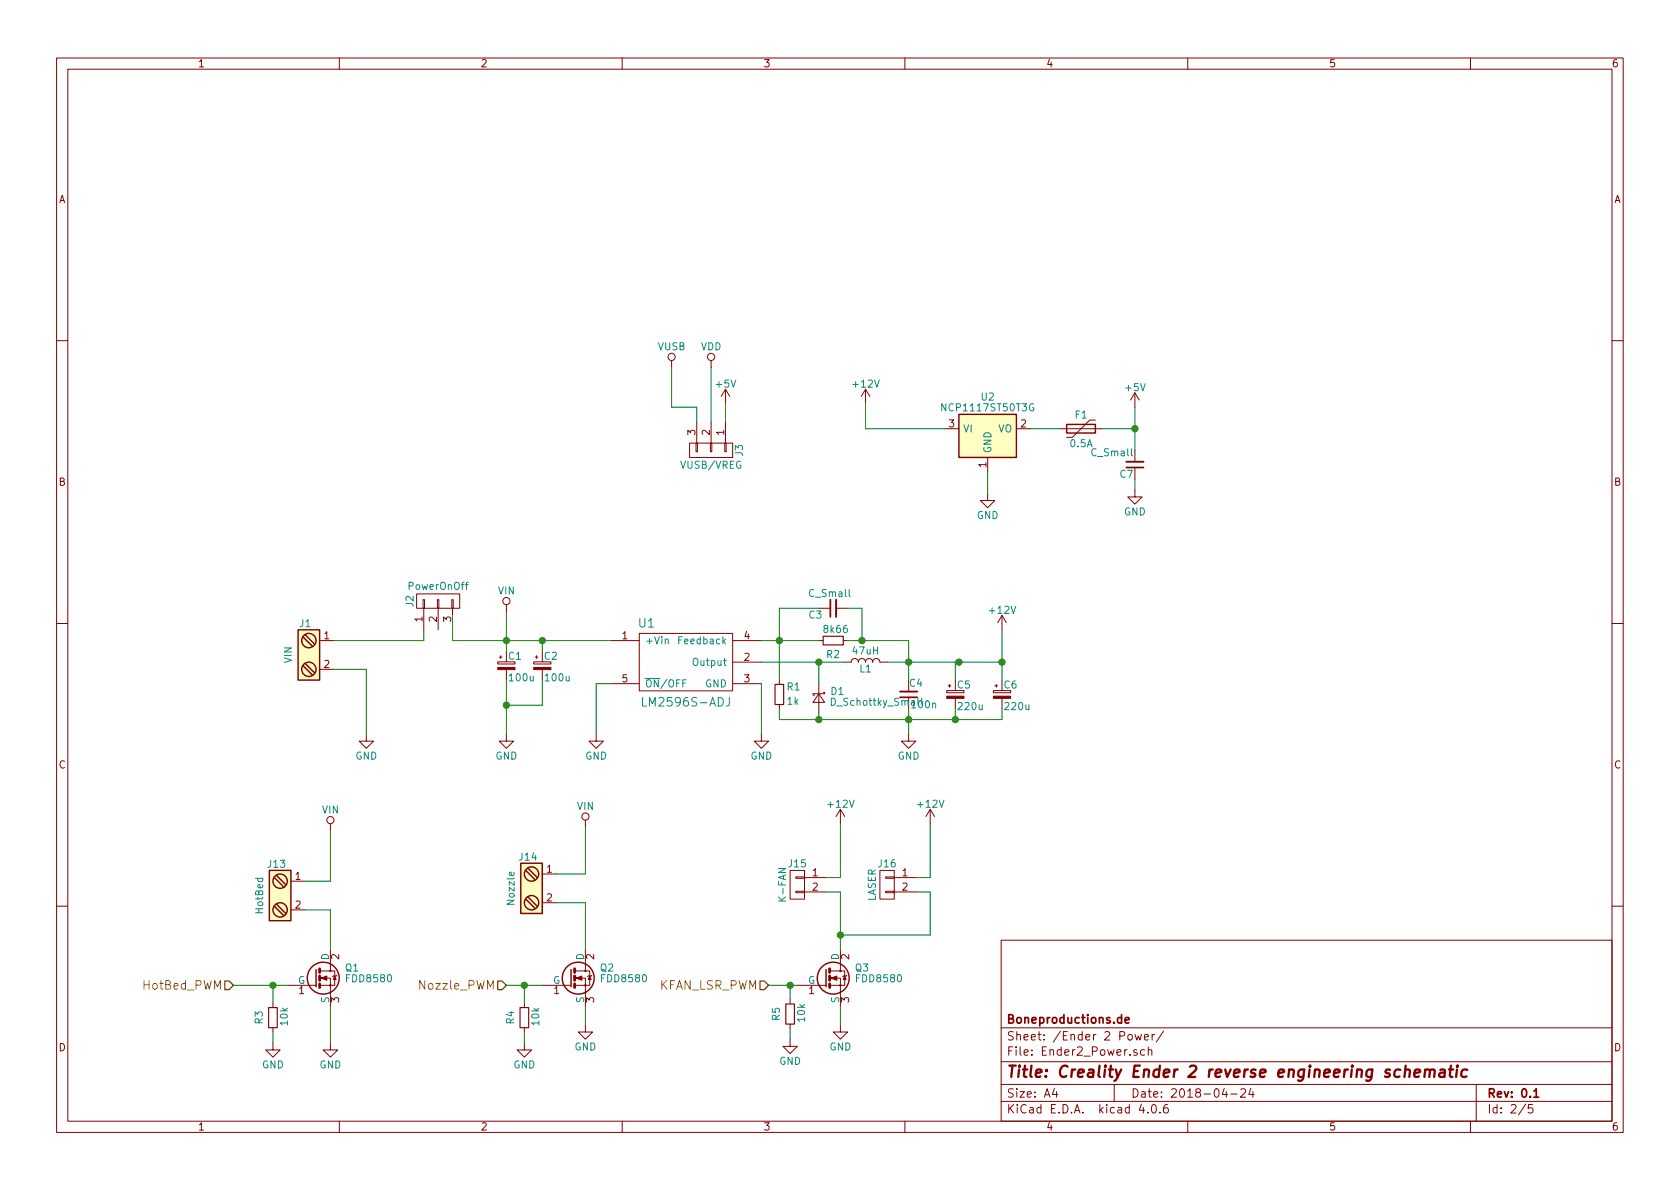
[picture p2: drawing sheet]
<svg xmlns="http://www.w3.org/2000/svg" width="297mm" height="210mm" viewBox="0 0 297 210" stroke-linecap="round" stroke-linejoin="round" font-family="sans-serif">
<g fill="none" stroke="#840000" stroke-width=".18">
<path d="M10 10.3h277v189.9h-277zM12 12.2h273v186.1h-273zM60 10.3v1.9M110 10.3v1.9M160 10.3v1.9M210 10.3v1.9M260 10.3v1.9M10 60.2h2M118.7 63.7v1.3M121.9 78.4h7.6v2.5h-7.6zM123.1 78.4h.2v1.5h-.2zM123.2 74.5v3.9"/>
<path d="M125.6 78.4h.3v1.5h-.3zM125.7 63.7v1.3M125.7 74.5v3.9M128.1 78.4h.3v1.5h-.3zM128.3 68.8v2.6M128.3 74.5v3.9M128.3 68.8l-.8 1.3M128.3 68.8l.7 1.3M153 68.8l-.7 1.3M153 68.8v2.6M153 68.8l.8 1.3M167 75.8h2.5"/>
<path d="M179.7 75.8h2.5M187.3 75.8h7.6M193.7 74.3h-1l-3.1 3h-1M200.7 69.5l-.8 1.2M200.7 69.5v2.5M200.7 79.6v2.1M200.7 69.5l.7 1.2M285 60.2h2M174.6 87.2v1.3h1.3l-1.3 1.3-1.2-1.3h1.2M174.6 80.9v2.5M200.7 86.6v1.3h1.2l-1.2 1.2-1.3-1.2h1.3M10 110.3h2"/>
<path d="M56.5 113.3h2.6M56.5 118.4h2.6M73.7 105h7.6v2.6h-7.6zM74.8 106h.3v1.6h-.3zM74.9 107.6v3.8M77.3 106h.3v1.6h-.3zM77.5 107.6v3.8M79.9 106h.2v1.6h-.2zM80 107.6v3.8M88 117h3.1v.4h-3.1zM88.3 116.2h.5M88.5 115.9v.6"/>
<path d="M89.5 106.9v1.3M89.5 118.4v1.9M94.4 117h3v.4h-3zM94.6 116.2h.5M94.9 115.9v.6M95.9 118.4v1.9M107.9 113.3h5.1M113 112h16.5v10.2h-16.5zM129.5 113.3h5.1M129.5 117.1h5.1M144.8 113.3h.7M144.8 107.6h2"/>
<path d="M147.8 107.6h2.1M149.1 113.3h.8M149.2 117.1h1.3a.63 .63 0 0 1 .6-.6 .63 .63 0 0 1 .7 .6 .63 .63 0 0 1 .6-.6 .63 .63 0 0 1 .6 .6 .63 .63 0 0 1 .7-.6 .63 .63 0 0 1 .6 .6 .63 .63 0 0 1 .6-.6 .63 .63 0 0 1 .7 .6h1.2M177.2 108.8v2.6M177.2 108.8l-.8 1.3M177.2 108.8l.7 1.3M285 110.3h2M64.8 129.8v1.3h1.2l-1.2 1.2-1.3-1.2h1.3M89.5 129.8v1.3h1.3l-1.3 1.2-1.2-1.2h1.2M105.4 129.8v1.3h1.3l-1.3 1.2-1.3-1.2h1.3M107.9 120.9h5.1M129.5 120.9h5.1"/>
<path d="M134.6 129.8v1.3h1.3l-1.3 1.2-1.3-1.2h1.3M137.8 120.3v.7M137.8 124.6v.7M144.8 122.7l1 1.5h-2zM144.8 120.9v5.1M145.5 122.4h.3v.3h-2v.2h.2M160.7 129.8v1.3h1.2l-1.2 1.2-1.3-1.2h1.3M160.7 120.3v2M167.4 122.1h3v.4h-3zM167.6 121.3h.5M167.9 121v.5M168.9 123.5v1.8"/>
<path d="M175.6 122.1h3.1v.4h-3.1zM175.9 121.3h.5M176.1 121v.5M177.2 123.5v1.8M51.4 155.8h2.6M58.4 145.7v1.2M95.9 154.6h2.5M95.9 159.6h2.5M103.5 145v1.3M139.7 153.9h2.5v5.1h-2.5zM140.7 157.6h1.5v.3h-1.5zM140.7 155.1h1.5v.2h-1.5z"/>
<path d="M142.2 155.2h3.8M142.2 157.7h3.8M148.6 143.1v2.6M148.6 143.1l-.8 1.3M148.6 143.1l.8 1.3M155.6 153.9h2.5v5.1h-2.5zM156.6 157.6h1.5v.3h-1.5zM156.6 155.1h1.5v.2h-1.5zM158.1 155.2h3.8M158.1 157.7h3.8M164.5 143.1l-.8 1.3M164.5 143.1v2.6"/>
<path d="M164.5 143.1l.7 1.3M10 160.2h2M48.3 177.4v.8M50.8 174.2h5.1M51.4 160.9h2.6M56.6 174.2h1.8v3.8M58.4 167.9v3.8h-1.8M58.4 171.7h.8v2.5h-.8v-1.2h-1.8M59.6 172.5l-.8 .2M92.7 177.4v.8M95.9 174.2h5.1M101.7 174.2h1.8v3.8"/>
<path d="M103.5 167.9v3.8h-1.8M103.5 171.7h.8v2.5h-.8v-1.2h-1.8M104.6 172.5l-.7 .2M139.7 176.8v.7M141 174.2h5M146.8 174.2h1.8v3.8M148.6 167.9v3.8h-1.8M148.6 171.7h.8v2.5h-.8v-1.2h-1.8M149.7 172.5l-.7 .2M177 166.3h108v32h-108zM285 160.2h2M48.3 184.4v1.3h1.2l-1.2 1.2-1.3-1.2h1.3"/>
<path d="M48.3 181.7v.8M58.4 184.4v1.3h1.3l-1.3 1.2-1.3-1.2h1.3M60 198.3v1.9M92.7 184.4v1.3h1.3l-1.3 1.2-1.3-1.2h1.3M92.7 181.7v.8M103.5 181.2v1.3h1.3l-1.3 1.3-1.3-1.3h1.3M110 198.3v1.9M139.7 183.8v1.2h1.3l-1.3 1.3-1.3-1.3h1.3M139.7 181.1v.8M148.6 181.2v1.3h1.3l-1.3 1.3-1.3-1.3h1.3M160 198.3v1.9M177 194.8h108"/>
<path d="M177 191.8h108M177 187.8h108M177 181.8h108M186.4 192.5l-.3 1h.9M186.8 193v1M197 191.8v3M200.7 182.9l.3 1 .3-.7 .2 .7 .3-1M201 185.7a.37 .37 0 0 0-.6 .1l.1 .2 .5 .2 .1 .1-.2 .3-.5-.1M201.8 195.2l-.4 1.1h1M202.3 183.4l.7-.1v-.3l-.4-.1-.3 .2 .1 .7h.6M202.4 185.7l-.5-.1-.2 .3v.6l.2 .1 .5-.1M202.9 196.7v.1"/>
<path d="M203 185.7l.2-.1 .4 .1 .1 .9M203 185.1v1.5M203.7 182.9v1M203.8 195.4l.1-.1a.81 .81 0 0 1 .6 .6 .81 .81 0 0 1-.3 .8l-.1 .1a.8 .8 0 0 1-.6-.6 .8 .8 0 0 1 .3-.8zM204.1 182.9l-.4 .3M205.1 196.7v.1M205.7 182.3l-1.3 2M206.4 195.3a.59 .59 0 0 0-.7 .7l.1 .7 .2 .1 .5-.1 .1-.5-.2-.2-.4-.1-.3 .3M210 198.3v1.9M216.5 192.5l-.4 1h.9M217.6 193.5h1.1M219.4 192.7l.2-.2h.4l.2 .5-.9 1h.9"/>
<path d="M221.2 192.5l-.4 1h.9M221.5 193v1M260 198.3v1.9M261 191.8v6.5M269.7 195.2l-1.2 2M271 195.3h-.7l-.1 .7 .2-.1 .5 .1 .1 .2v.5l-.2 .1-.6-.1"/>
<circle cx="118.7" cy="63.1" r=".63"/>
<circle cx="125.7" cy="63.1" r=".63"/>
<circle cx="89.5" cy="106.3" r=".63"/>
<circle cx="58.4" cy="145" r=".63"/>
<circle cx="103.5" cy="144.4" r=".63"/>
<circle cx="58.4" cy="174.2" r=".13"/>
<circle cx="58.4" cy="171.7" r=".13"/>
<circle cx="103.5" cy="174.2" r=".13"/>
<circle cx="103.5" cy="171.7" r=".13"/>
<circle cx="148.6" cy="174.2" r=".13"/>
<circle cx="148.6" cy="171.7" r=".13"/>
</g>
<path d="M199.1 82.7h3.1M146.8 106v3.1M159.1 123.3h3.1M198.9 180.4l.7-.1v-.3l-.4-.1-.3 .2 .1 .7h.6M271.2 193l.4-.5v1.5M271.2 194h.9" fill="none" stroke="#840000" stroke-width=".3"/>
<path d="M250.1 189.8l1-.2-.1-.4-.6-.1-.3 .3v.9l.2 .1 .6-.1M252 189.3a.52 .52 0 0 1 .8 .1l-.1 1M252 189.1l-.2 1.3M252.8 189.4a.52 .52 0 0 1 .8-.2v1.2M254.7 189.2h.7v1.2M255.5 189.6l-.7 .1a.4 .4 0 0 0-.4 .3 .4 .4 0 0 0 .3 .4l.7-.1M256.2 189.1h.7M256.5 188.4l-.2 1.8 .1 .1 .4 .1M257.6 189.1l-.1 1.3M257.7 188.4v.2l.1-.1-.1-.1v.2M259.4 189.2a.7 .7 0 0 0-1 .3v.8l.3 .1 .6-.1" fill="none" stroke="#840000" stroke-width=".41"/>
<g fill="#ffffc2" stroke="#ffffc2" stroke-width=".18">
<path d="M169.5 73.3h10.2v7.6h-10.2z"/>
<path d="M52.7 111.4h3.8v8.9h-3.8z"/>
<path d="M47.6 153.9h3.8v8.9h-3.8z"/>
<path d="M92.1 152.6h3.8v8.9h-3.8z"/>
</g>
<g fill="none" stroke="#840000" stroke-width=".25">
<path d="M169.5 73.3h10.2v7.6h-10.2zM188.6 75.1h5.1v1.5h-5.1zM52.7 111.4h3.8v8.9h-3.8zM53.6 117.7l1.6 1.7M53.6 112.6l1.6 1.7M54 112.3l1.6 1.6M54 117.3l1.6 1.7M47.6 153.9h3.8v8.9h-3.8zM48.5 155.2l1.7 1.6M48.9 154.8l1.6 1.7M48.9 159.9l1.6 1.6M92.1 152.6h3.8v8.9h-3.8z"/>
<path d="M93 159l1.6 1.6M93 153.9l1.6 1.7M93.3 153.5l1.7 1.7M93.3 158.6l1.7 1.7M48.5 160.3l1.7 1.6M55.9 171.4v3.1M101 171.4v3.1M146 171.4v3.1"/>
<circle cx="54.6" cy="118.4" r="1.27"/>
<circle cx="54.6" cy="113.3" r="1.27"/>
<circle cx="49.5" cy="155.8" r="1.27"/>
<circle cx="94" cy="154.6" r="1.27"/>
<circle cx="94" cy="159.6" r="1.27"/>
<circle cx="49.5" cy="160.9" r="1.27"/>
<circle cx="57.1" cy="173" r="2.82"/>
<circle cx="102.2" cy="173" r="2.82"/>
<circle cx="147.3" cy="173" r="2.82"/>
</g>
<path d="M182.7 71.4a.59 .59 0 0 0-.7 .6 .59 .59 0 0 0 .7 .6l.1-.5h-.3M82.3 103.4h.5M82.8 103l-.3 .1v1.1M117.6 113.1l.2-.1 .3 .1 .1 .8M113.6 123.3v1.6h.7M121.3 120.2h-.6v1.3M129 123.3v1.1a.47 .47 0 0 1-.6 .5" fill="none" stroke="#008484" stroke-width=".18"/>
<path d="M145.5 112.5h3.6v1.5h-3.6zM137 121h1.6v3.6h-1.6zM47.5 178.2h1.5v3.5h-1.5zM91.9 178.2h1.6v3.5h-1.6zM138.9 177.5h1.6v3.6h-1.6z" fill="none" stroke="#840000" stroke-width=".2"/>
<path d="M199.1 81.7h3.1M147.8 106v3.1M159.1 122.3h3.1" fill="none" stroke="#840000" stroke-width=".33"/>
<g fill="#840000" stroke="#840000" stroke-width=".18">
<path d="M88 118h3.1v.4h-3.1z"/>
<path d="M94.4 118h3v.4h-3z"/>
<path d="M167.4 123.1h3v.4h-3z"/>
<path d="M175.6 123.1h3.1v.4h-3.1z"/>
<path d="M59.2 172.6l.2 .6h-.5z"/>
<path d="M56.8 173l1-.4v.7z"/>
<path d="M104.3 172.6l.2 .6h-.5z"/>
<path d="M101.9 173l1-.4v.7z"/>
<path d="M149.4 172.6l.2 .6h-.5z"/>
<path d="M146.9 173l1.1-.4v.7z"/>
</g>
<g fill="none" stroke="#008400" stroke-width=".18">
<path d="M118.7 65v7h4.5v2.5M125.7 65v9.5M128.3 71.4v3.1M153 71.4v4.4h14M182.2 75.8h5.1M194.9 75.8h5.8M200.7 72v7.6M174.6 83.4v3.8M200.7 84.7v1.9M59.1 118.4h5.7v11.4M74.9 111.4v1.9h-15.8M80 108.8v4.5h27.9"/>
<path d="M89.5 108.2v7M95.9 113.3v1.9M134.6 117.1h14.6M134.6 113.3h10.2M144.8 107.6h-7v12.7M144.8 117.1v3.8M149.9 113.3h10.8v7M149.9 107.6h2.5v5.7M156.8 117.1h20.4M168.9 117.1v3.2M177.2 111.4v8.9M89.5 120.3v9.5"/>
<path d="M95.9 120.3v4.4h-6.4M107.9 120.9h-2.5v8.9M134.6 120.9v8.9M137.8 125.3v1.9h39.4v-1.9M144.8 126v1.2M160.7 125.3v4.5M168.9 125.3v1.9M58.4 146.9v8.9h-4.4M98.4 159.6h5.1v8.3M103.5 146.3v8.3h-5.1M146 157.7h2.6v10.2M148.6 145.7v9.5h-2.6"/>
<path d="M161.9 157.7h2.6v7.6h-15.9M164.5 145.7v9.5h-2.6M41.3 174.2h9.5M48.3 174.2v3.2M54 160.9h4.4v7M58.4 178v6.4M89.5 174.2h6.4M92.7 174.2v3.2M103.5 178v3.2M135.9 174.2h5.1M139.7 174.2v2.6M148.6 178v3.2"/>
<path d="M48.3 182.5v1.9M92.7 182.5v1.9M139.7 181.9v1.9"/>
</g>
<g fill="#008400" stroke="#008400" stroke-width=".25">
<circle cx="137.8" cy="113.3" r=".51"/>
<circle cx="160.7" cy="117.1" r=".51"/>
<circle cx="144.8" cy="127.2" r=".51"/>
<circle cx="144.8" cy="117.1" r=".51"/>
<circle cx="200.7" cy="75.8" r=".51"/>
<circle cx="152.4" cy="113.3" r=".51"/>
<circle cx="177.2" cy="117.1" r=".51"/>
<circle cx="169.5" cy="117.1" r=".51"/>
<circle cx="160.7" cy="127.2" r=".51"/>
<circle cx="168.9" cy="127.2" r=".51"/>
<circle cx="89.5" cy="113.3" r=".51"/>
<circle cx="95.9" cy="113.3" r=".51"/>
<circle cx="89.5" cy="124.7" r=".51"/>
<circle cx="148.6" cy="165.3" r=".51"/>
<circle cx="48.3" cy="174.2" r=".51"/>
<circle cx="139.7" cy="174.2" r=".51"/>
<circle cx="92.7" cy="174.2" r=".51"/>
</g>
<path d="M56.5 171.3v.7M56.5 172.6v.7M56.5 174v.6M101.6 171.3v.7M101.6 172.6v.7M101.6 174v.6M146.7 171.3v.7M146.7 172.6v.7M146.7 174v.6" fill="none" stroke="#840000" stroke-width=".51"/>
<path d="M39.8 173.5h.7l.8 .7-.8 .8h-.7zM88 173.5h.8l.7 .7-.7 .8h-.8zM134.4 173.5h.7l.8 .7-.8 .8h-.7z" fill="none" stroke="#848400" stroke-width=".25"/>
<text font-size="2.8" fill="#840000" x="178" y="190.5">Title: Creality Ender 2 reverse engineering schematic</text>
<g font-size="2.1" fill="#008484">
<text x="113" y="111">U1</text>
<text x="114.2" y="124.9">LM2596S-ADJ</text>
</g>
<g font-size="2.1" fill="#848400">
<text x="25.4" y="175">HotBed_PWM</text>
<text x="74.5" y="175">Nozzle_PWM</text>
<text x="116.3" y="175">KFAN_LSR_PWM</text>
</g>
<g font-size="2.1" fill="#840000">
<text x="178" y="184">Sheet: /Ender 2 Power/</text>
<text x="178" y="181">Boneproductions.de</text>
<text x="178" y="186.7">File: Ender2_Power.sch</text>
<text x="178" y="196.9">KiCad E.D.A. kicad 4.0.6</text>
<text x="178" y="194.1">Size: A4</text>
<text x="200" y="194.1">Date: 2018-04-24</text>
<text x="263" y="194.1">Rev: 0.1</text>
<text x="263" y="196.9">Id: 2/5</text>
</g>
<g font-size="1.8" fill="#840000">
<text x="35" y="11.9">1</text>
<text x="85" y="11.9">2</text>
<text x="135" y="11.9">3</text>
<text x="185" y="11.9">4</text>
<text x="235" y="11.9">5</text>
<text x="285" y="11.9">6</text>
<text x="10.4" y="35.9">A</text>
<text x="285.4" y="35.9">A</text>
<text x="122.9" y="76.9" transform="rotate(-90 122.9 76.9)">3</text>
<text x="125.5" y="76.9" transform="rotate(-90 125.5 76.9)">2</text>
<text x="128" y="76.9" transform="rotate(-90 128 76.9)">1</text>
<text x="167.8" y="75.6">3</text>
<text x="180.5" y="75.6">2</text>
<text x="174.4" y="82.6" transform="rotate(-90 174.4 82.6)">1</text>
<text x="10.4" y="85.9">B</text>
<text x="285.4" y="85.9">B</text>
<text x="57.3" y="113">1</text>
<text x="74.7" y="110" transform="rotate(-90 74.7 110)">1</text>
<text x="77.2" y="110" transform="rotate(-90 77.2 110)">2</text>
<text x="79.8" y="110" transform="rotate(-90 79.8 110)">3</text>
<text x="110" y="113">1</text>
<text x="131.6" y="113">4</text>
<text x="57.3" y="118.1">2</text>
<text x="131.6" y="116.8">2</text>
<text x="110" y="120.6">5</text>
<text x="131.6" y="120.6">3</text>
<text x="10.4" y="135.9">C</text>
<text x="285.4" y="135.9">C</text>
<text x="52.2" y="155.6">1</text>
<text x="96.7" y="154.3">1</text>
<text x="143.7" y="154.9">1</text>
<text x="159.5" y="154.9">1</text>
<text x="52.2" y="160.6">2</text>
<text x="96.7" y="159.4">2</text>
<text x="143.7" y="157.5">2</text>
<text x="159.5" y="157.5">2</text>
<text x="59.9" y="169.6" transform="rotate(-90 59.9 169.6)">2</text>
<text x="105" y="169.6" transform="rotate(-90 105 169.6)">2</text>
<text x="150.1" y="169.6" transform="rotate(-90 150.1 169.6)">2</text>
<text x="52.9" y="175.8">1</text>
<text x="59.9" y="177.3" transform="rotate(-90 59.9 177.3)">3</text>
<text x="97.9" y="175.8">1</text>
<text x="105" y="177.3" transform="rotate(-90 105 177.3)">3</text>
<text x="143" y="175.8">1</text>
<text x="150.1" y="177.3" transform="rotate(-90 150.1 177.3)">3</text>
<text x="10.4" y="185.9">D</text>
<text x="285.4" y="185.9">D</text>
<text x="35" y="199.9">1</text>
<text x="85" y="199.9">2</text>
<text x="135" y="199.9">3</text>
<text x="185" y="199.9">4</text>
<text x="235" y="199.9">5</text>
<text x="285" y="199.9">6</text>
</g>
<g font-size="1.8" fill="#008484">
<text x="116.3" y="61.9">VUSB</text>
<text x="123.9" y="61.9">VDD</text>
<text x="126.7" y="68.5">+5V</text>
<text x="151" y="68.5">+12V</text>
<text x="173.5" y="70.8">U2</text>
<text x="199.1" y="69.2">+5V</text>
<text x="167" y="72.7">NCP1117ST50T3G</text>
<text x="170.3" y="76.4">VI</text>
<text x="176.4" y="76.4">VO</text>
<text x="190.1" y="74">F1</text>
<text x="120.5" y="82.9">VUSB/VREG</text>
<text x="131.3" y="80.6" transform="rotate(-90 131.3 80.6)">J3</text>
<text x="175.3" y="80.1" transform="rotate(-90 175.3 80.1)">GND</text>
<text x="189.3" y="79.1">0.5A</text>
<text x="193.1" y="80.7">C_Small</text>
<text x="198" y="84.5">C7</text>
<text x="172.7" y="91.8">GND</text>
<text x="198.7" y="91.1">GND</text>
<text x="72.3" y="104.3">PowerOnOff</text>
<text x="73.1" y="107.3" transform="rotate(-90 73.1 107.3)">J2</text>
<text x="88.1" y="105.1">VIN</text>
<text x="143.2" y="105.6">C_Small</text>
<text x="53" y="110.9">J1</text>
<text x="114" y="113.9">+Vin</text>
<text x="120.4" y="113.9">Feedback</text>
<text x="143.1" y="109.4">C3</text>
<text x="145.8" y="111.9">8k66</text>
<text x="175.1" y="108.5">+12V</text>
<text x="51.6" y="117.3" transform="rotate(-90 51.6 117.3)">VIN</text>
<text x="89.9" y="116.7">C1</text>
<text x="96.3" y="116.7">C2</text>
<text x="122.7" y="117.7">Output</text>
<text x="146.2" y="116.4">R2</text>
<text x="150.9" y="115.7">47uH</text>
<text x="152" y="118.9">L1</text>
<text x="90.2" y="120.5">100u</text>
<text x="96.5" y="120.5">100u</text>
<text x="114" y="121.5">ON/OFF</text>
<text x="124.6" y="121.5">GND</text>
<text x="139.2" y="122.1">R1</text>
<text x="139.2" y="124.6">1k</text>
<text x="146.9" y="122.9">D1</text>
<text x="147.3" y="124.8">D_Schottky_Small</text>
<text x="160.8" y="121.4">C4</text>
<text x="161.3" y="125.2">100n</text>
<text x="169.3" y="121.7">C5</text>
<text x="169.5" y="125.5">220u</text>
<text x="177.5" y="121.7">C6</text>
<text x="177.8" y="125.5">220u</text>
<text x="62.8" y="134.3">GND</text>
<text x="87.6" y="134.3">GND</text>
<text x="103.5" y="134.3">GND</text>
<text x="132.7" y="134.3">GND</text>
<text x="158.7" y="134.3">GND</text>
<text x="56.9" y="143.8">VIN</text>
<text x="102" y="143.2">VIN</text>
<text x="146.5" y="142.8">+12V</text>
<text x="162.4" y="142.8">+12V</text>
<text x="47.4" y="153.4">J13</text>
<text x="91.9" y="152.2">J14</text>
<text x="139.5" y="153.4">J15</text>
<text x="155.4" y="153.4">J16</text>
<text x="46.5" y="161.5" transform="rotate(-90 46.5 161.5)">HotBed</text>
<text x="91" y="159.9" transform="rotate(-90 91 159.9)">Nozzle</text>
<text x="139" y="159.2" transform="rotate(-90 139 159.2)">K-FAN</text>
<text x="154.8" y="159.5" transform="rotate(-90 154.8 159.5)">LASER</text>
<text x="52.7" y="174">G</text>
<text x="58.2" y="169.8" transform="rotate(-90 58.2 169.8)">D</text>
<text x="61.1" y="171.8">Q1</text>
<text x="61.4" y="173.7">FDD8580</text>
<text x="97.7" y="174">G</text>
<text x="103.3" y="169.8" transform="rotate(-90 103.3 169.8)">D</text>
<text x="106.1" y="171.8">Q2</text>
<text x="106.5" y="173.7">FDD8580</text>
<text x="142.8" y="174">G</text>
<text x="148.3" y="169.8" transform="rotate(-90 148.3 169.8)">D</text>
<text x="151.2" y="171.8">Q3</text>
<text x="151.6" y="173.7">FDD8580</text>
<text x="58.2" y="177.4" transform="rotate(-90 58.2 177.4)">S</text>
<text x="103.3" y="177.4" transform="rotate(-90 103.3 177.4)">S</text>
<text x="148.3" y="177.4" transform="rotate(-90 148.3 177.4)">S</text>
<text x="46.4" y="181" transform="rotate(-90 46.4 181)">R3</text>
<text x="50.9" y="181.2" transform="rotate(-90 50.9 181.2)">10k</text>
<text x="90.9" y="181" transform="rotate(-90 90.9 181)">R4</text>
<text x="95.3" y="181.2" transform="rotate(-90 95.3 181.2)">10k</text>
<text x="101.5" y="185.7">GND</text>
<text x="137.9" y="180.4" transform="rotate(-90 137.9 180.4)">R5</text>
<text x="142.3" y="180.6" transform="rotate(-90 142.3 180.6)">10k</text>
<text x="146.6" y="185.7">GND</text>
<text x="46.3" y="188.9">GND</text>
<text x="56.5" y="188.9">GND</text>
<text x="90.8" y="188.9">GND</text>
<text x="137.7" y="188.3">GND</text>
</g>
</svg>
